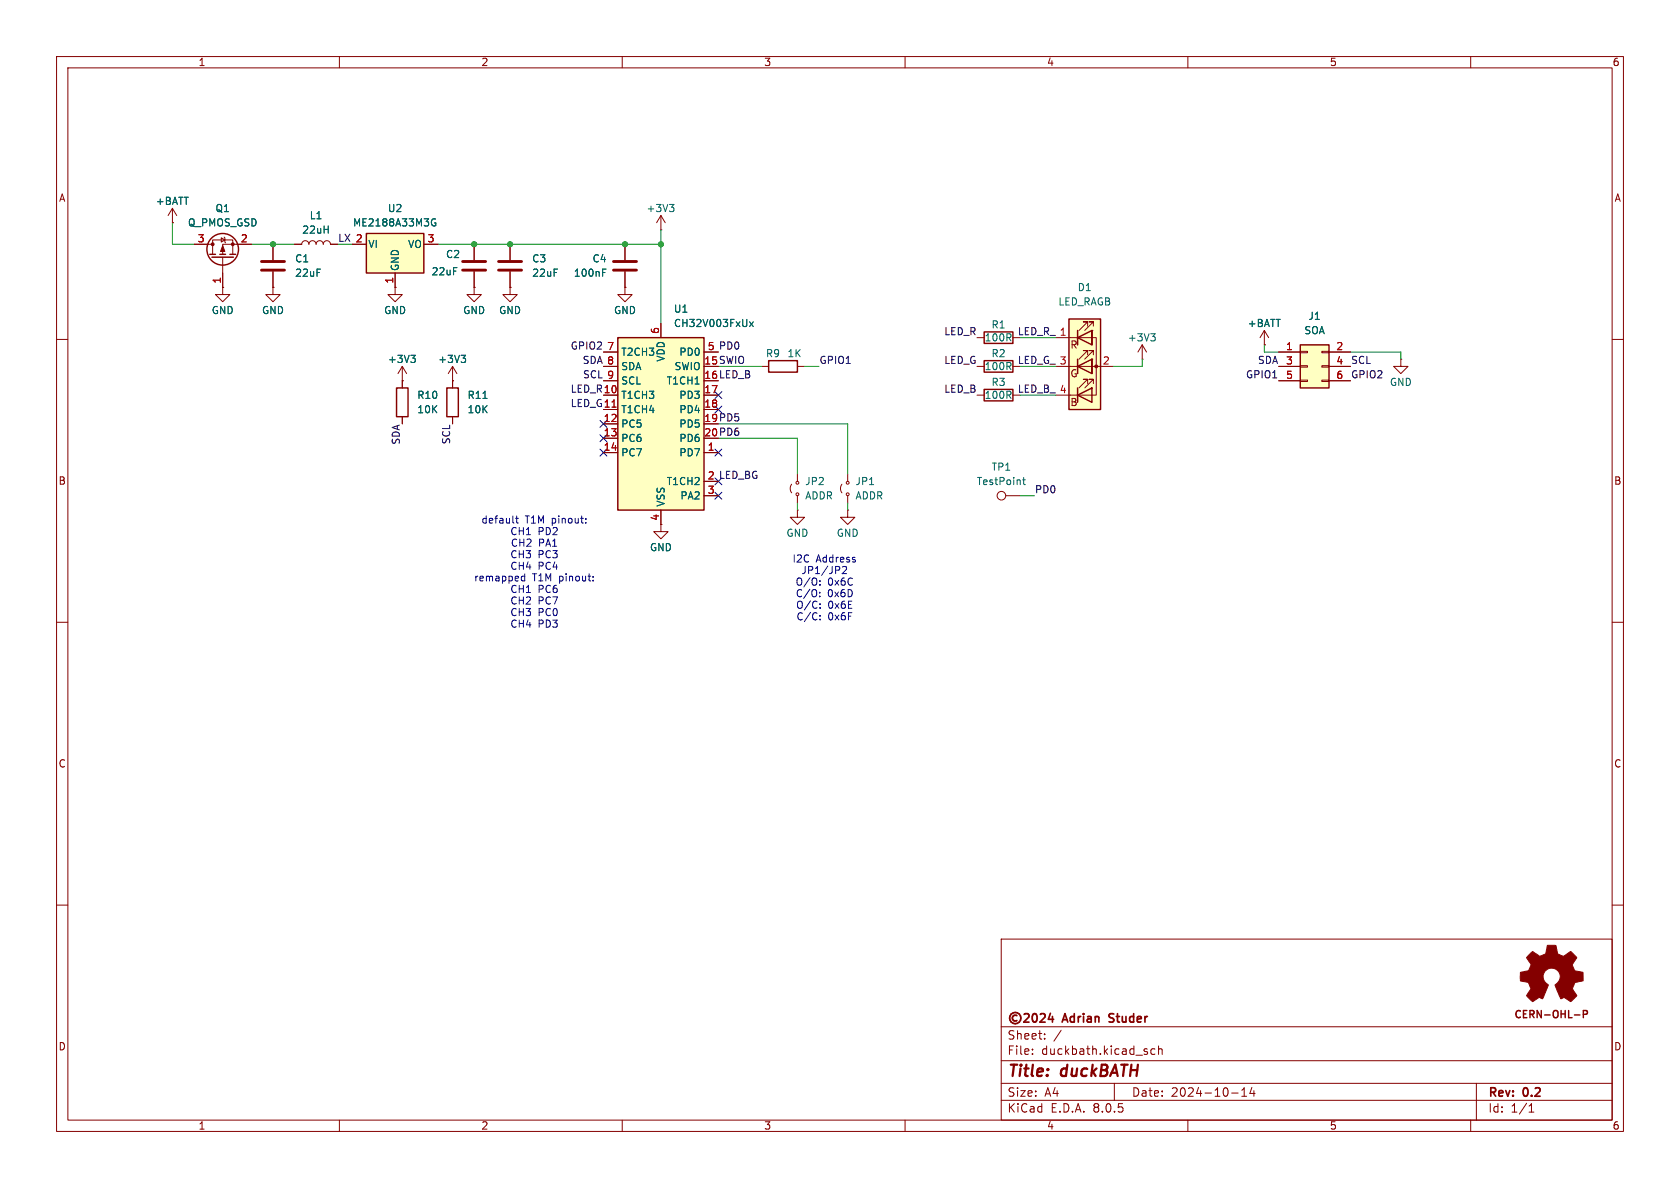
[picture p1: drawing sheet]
<svg xmlns="http://www.w3.org/2000/svg" width="297mm" height="210mm" viewBox="0 0 297 210" stroke-linecap="round" stroke-linejoin="round" font-family="sans-serif">
<g fill="none" stroke="#840000" stroke-width=".18">
<path d="M10 10h277v190h-277zM12 12h273v186h-273zM60 10v2M110 10v2M160 10v2M210 10v2M260 10v2M10 60h2M285 60h2M80 67.3v1.3M80 73.7v1.2M172.7 69.9h1.3"/>
<path d="M172.7 64.8h1.3M179.1 69.9h1.2M179.1 64.8h1.2M201.9 63.5h.1M201.9 61l-.7 1.2M201.9 61v2.5M201.9 61l.8 1.2M10 110h2M285 110h2M10 160h2M285 160h2M177 166h108v32h-108z"/>
<path d="M60 198v2M110 198v2M160 198v2M177 194.5h108M177 191.5h108M177 187.5h108M177 181.5h108M182.5 186.3v.1M182.5 185.5v.1M184.7 183.6v.1M184.7 182.8v.1M187.6 182.1l-1.3 2"/>
<path d="M197 191.5v3M204.2 185.5l-.5-.1-.2 .3v.4l.1 .2h.6M204.8 185.5l.2-.1 .4 .1 .1 .9M204.8 184.9v1.5M210 198v2M217.7 193.2h1.2M219.5 193.8h.9M219.5 192.7l.5-.4v1.5M221.3 192.2l-.3 1.1h.9M221.7 192.8v1M260 198v2M261 191.5v6.5"/>
<path d="M270.3 196.6h.9M270.3 195.5l.4-.4v1.5"/>
</g>
<g fill="none" stroke="#840000" stroke-width=".3">
<path d="M179.8 179.5a.52 .52 0 0 0-.8 .5 .52 .52 0 0 0 .8 .4M181.1 179.3l.5-.1 .2 .1 .1 .3-.9 1.1h.9M182.6 179.3l.2-.1a.81 .81 0 0 1 .6 .6 .81 .81 0 0 1-.3 .8l-.1 .1a.81 .81 0 0 1-.4-1.4zM183.9 179.3l.6-.1 .2 .1 .1 .3-1 1.1h1M185.7 179.1l-.4 1.1h1M186.1 179.7v1M196.1 179.3v.5M196.1 180.6l.2 .1"/>
<circle cx="179.5" cy="180" r="1"/>
</g>
<path d="M79 68.6h2v5.1h-2zM174 68.8h5.1v2.1h-5.1zM174 63.8h5.1v2h-5.1z" fill="none" stroke="#840000" stroke-width=".25"/>
<path d="M203.4 59h.8l-.4 .5M204 59.5l.2 .2v.3l-.2 .3M85.4 70.4h.7" fill="none" stroke="#006464" stroke-width=".18"/>
<path d="M109.2 59.7h15.3v30.5h-15.3z" fill="#ffffc2"/>
<g fill="none" stroke="#840000" stroke-width=".25">
<path d="M37.1 45h1M37.5 45.5h3.8M38.9 45h1M40.6 45h1.1M109.2 59.7h15.3v30.5h-15.3zM70.1 68.6h2v5.1h-2zM135.9 63.8h5.1v2h-5.1z"/>
<circle cx="39.4" cy="44.1" r="2.79"/>
</g>
<g fill="none" stroke="#840000" stroke-width=".18">
<path d="M34.3 43.2h3.3M37.6 45v-2.6h3.5v2.6M39.1 42l.7 .4-.7 .4zM39.4 45.5v5.3M39.6 41.9l.2 .1v.8l.1 .1M44.4 43.2h-5v1.8M110.5 50.8v1.3h1.3l-1.3 1.2-1.3-1.2h1.3M110.5 50.8h.1M110.5 43.2v2.8M110.5 48v2.8M116.8 57.2v2.5M71.1 67.3h.1"/>
<path d="M71.1 64.8v3.8M71.1 73.7v1.2M71.1 64.8l-.7 1.2M71.1 64.8l.8 1.2M80 67.3h.1M80 64.8l-.8 1.2M80 64.8v2.5M80 64.8l.8 1.2M106.7 69.9h2.5M106.7 72.4h2.5M106.7 74.9h2.5M106.7 77.5h2.5"/>
<path d="M106.7 62.2h2.5M106.7 64.8h2.5M106.7 67.3h2.5M124.5 69.9h2.5M124.5 72.4h2.5M124.5 62.2h2.5M134.6 64.8h1.3M141 64.8h1.2M106.7 80h2.5M116.8 90.2v2.5M124.5 80h2.5M124.5 87.6h2.5"/>
<path d="M140 85.6l-.3 .7 .3 .8M141 90.2v1.2h1.2l-1.2 1.3-1.3-1.3h1.3M141 90.2h.1M141 83.8v1.3M141 87.6v1.3M148.8 85.6l-.2 .7 .2 .8M149.9 83.8v1.3M149.9 87.6v1.3"/>
<circle cx="141" cy="85.3" r=".25"/>
<circle cx="141" cy="87.4" r=".25"/>
<circle cx="149.9" cy="85.3" r=".25"/>
<circle cx="149.9" cy="87.4" r=".25"/>
</g>
<path d="M108.2 72h.7" fill="none" stroke="#a90000" stroke-width=".18"/>
<path d="M106.5 48.2h.5M106.5 47.6h.6M132.5 56.9l.7 .8M133.2 56.9l-.7 .8M72.6 62.8h.8l-.4 .5M73.2 63.3l.2 .2v.3l-.2 .3M81.5 62.8h.8l-.4 .5M82.1 63.3l.2 .2v.3l-.2 .3" fill="none" stroke="#006464" stroke-width=".18"/>
<g fill="#840000" stroke="#840000" stroke-width=".18">
<path d="M39.4 43.4l.4 1.1h-.8z"/>
<circle cx="41.1" cy="43.2" r=".25"/>
<circle cx="37.6" cy="43.2" r=".25"/>
</g>
<path d="M108.5 47.8h4M108.5 46.2h4" fill="none" stroke="#840000" stroke-width=".51"/>
<path d="M189 56.4h5.6v16h-5.6z" fill="#ffffc2"/>
<g fill="none" stroke="#840000" stroke-width=".18">
<path d="M116.8 38.1l-.7 1.3M116.8 38.1v2.5M116.8 38.1l.8 1.3M39.4 50.8v1.3h1.2l-1.2 1.2-1.3-1.2h1.3M39.4 50.8h.1M48.3 50.8v1.3h1.2l-1.2 1.2-1.3-1.2h1.3M48.3 50.8h.1M48.3 43.2v2.8M48.3 48v2.8M52.1 43.2h1.2a.64 .64 0 0 1 .7-.7 .64 .64 0 0 1 .6 .7 .64 .64 0 0 1 .6-.7 .64 .64 0 0 1 .7 .7 .64 .64 0 0 1 .6-.7 .64 .64 0 0 1 .6 .7 .64 .64 0 0 1 .7-.7 .64 .64 0 0 1 .6 .7h1.3M90.2 50.8v1.3h1.2l-1.2 1.2-1.3-1.2h1.3M90.2 50.8h.1"/>
<path d="M90.2 43.2v2.8M90.2 48v2.8M116.8 40.6h.1M172.7 59.7h1.3M179.1 59.7h1.2M186.7 59.7h7.1v10.2h-7.1M190.5 58.4v2.6M192.3 57.7v-.8h-.8h.8l-1.5 1.5M193 58.4v2.6zM193 58.4h.1M193.3 57.7v-.8h-.8h.8l-1.5 1.5M186.7 64.8h10.1"/>
<path d="M190.5 63.5v2.5M192.3 67.8v-.7h-.8h.8l-1.5 1.5M192.3 62.7v-.7h-.8h.8l-1.5 1.5M193 63.5v2.5zM193 63.5h.1M193.3 67.8v-.7h-.8h.8l-1.5 1.5M193.3 62.7v-.7h-.8h.8l-1.5 1.5M247.6 63.5v1.3h1.3l-1.3 1.2-1.2-1.2h1.2M247.6 63.5h.1M116.8 92.7v1.3h1.3l-1.3 1.3-1.2-1.3h1.2M149.9 90.2v1.2h1.2l-1.2 1.3-1.3-1.3h1.3M149.9 90.2h.1"/>
<path d="M177.8 87.6h2.5"/>
<circle cx="177" cy="87.6" r=".76"/>
</g>
<path d="M174 58.7h5.1v2h-5.1zM189 56.4h5.6v16h-5.6zM190.5 59.7l2.5-1.3v2.6zM190.5 58.4v2.6M190.5 69.9l2.5-1.3v2.5zM190.5 64.8l2.5-1.3v2.5zM190.5 63.5v2.5M190.5 68.6v2.5" fill="none" stroke="#840000" stroke-width=".25"/>
<g fill="#840000" stroke="#840000" stroke-width=".18">
<path d="M270.4 168.7l.6-.5 .8 .6a.62 .62 0 0 0 1 0l.2-.1a1.62 1.62 0 0 0 .5-1.4l.1-.2h1.5l.1 .8a.74 .74 0 0 0 .7 1l.5 .2 1.3-.9 1 1-.4 .7a.75 .75 0 0 0-.1 1.2l.2 .5 1.5 .3v1.5l-1.4 .3-.1 .1a1.23 1.23 0 0 0-.3 1.2l.7 1-.1 .1-1 1-.8-.6a.54 .54 0 0 0-.9 .1l-1.1-2.4a2.33 2.33 0 0 0 .9-1.9 1.54 1.54 0 0 0-2.5-.7 1.54 1.54 0 0 0 .4 2.5l-1 2.5a.69 .69 0 0 0-1.1 .1l-.7 .4-1-1.1 .8-1.2-.3-.5a.71 .71 0 0 0-.9-.8l-.7-.1v-1.5l.4-.1a1.11 1.11 0 0 0 1.3-.7 .72 .72 0 0 0-.2-1.2l-.4-.6z"/>
<circle cx="193.8" cy="64.8" r=".25"/>
</g>
<path d="M118.4 36.1h.7l-.4 .5M118.9 36.6l.2 .3v.3l-.2 .2M180.8 84.8h.5M181 84.4v1.1l.3 .2" fill="none" stroke="#006464" stroke-width=".18"/>
<path d="M46.2 47.8h4.1M46.2 46.2h4.1M88.1 47.8h4.1M88.1 46.2h4.1" fill="none" stroke="#840000" stroke-width=".51"/>
<path d="M64.8 41.3h10.1v7h-10.1z" fill="#ffffc2"/>
<path d="M64.8 41.3h10.1v7h-10.1z" fill="none" stroke="#840000" stroke-width=".25"/>
<path d="M62.2 43.2h2.6M69.8 50.8v1.3h1.3l-1.3 1.2-1.2-1.2h1.2M69.8 50.8h.1M69.8 48.3v2.5M74.9 43.2h2.6M83.8 50.8v1.3h1.3l-1.3 1.2-1.3-1.2h1.3M83.8 50.8h.1M83.8 43.2v2.8M83.8 48v2.8" fill="none" stroke="#840000" stroke-width=".18"/>
<path d="M76.8 39.4h.2v.5h-.5l-.2-.3M77 38.7h-.5l-.2 .3" fill="none" stroke="#006464" stroke-width=".18"/>
<path d="M81.8 47.8h4.1M81.8 46.2h4.1" fill="none" stroke="#840000" stroke-width=".51"/>
<path d="M229.9 61h5v7.6h-5z" fill="#ffffc2"/>
<g fill="none" stroke="#840000" stroke-width=".18">
<path d="M30.5 39.4h.1M30.5 36.8l-.8 1.3M30.5 36.8v2.6M30.5 36.8l.7 1.3M34.3 43.2h2.5M39.4 50.8h.1M39.4 48.3v2.5M41.9 43.2h2.5M48.3 50.8h.1M48.3 43.2v2.8M48.3 48v2.8M52.1 43.2h1.2"/>
<path d="M58.4 43.2h1.3M62.2 43.2h2.6M69.8 50.8h.1M69.8 48.3v2.5M74.9 43.2h2.6M83.8 50.8h.1M83.8 43.2v2.8M83.8 48v2.8M90.2 50.8h.1M90.2 43.2v2.8M90.2 48v2.8M110.5 50.8h.1"/>
<path d="M110.5 43.2v2.8M110.5 48v2.8M116.8 57.2v2.5M223.5 58.4l-.7 1.3M223.5 58.4v2.6M223.5 58.4l.8 1.3M71.1 67.3h.1M71.1 67.3v1.3M71.1 73.7v1.2M80 67.3h.1M80 67.3v1.3M80 73.7v1.2"/>
<path d="M106.7 62.2h2.5M106.7 64.8h2.5M106.7 67.3h2.5M106.7 69.9h2.5M106.7 72.4h2.5M106.7 74.9h2.5M106.7 77.5h2.5M124.5 62.2h2.5M124.5 69.9h2.5M124.5 72.4h2.5M223.5 61h.1M226.1 62.2h3.8"/>
<path d="M226.1 64.8h3.8M226.1 67.3h3.8M229.9 67.2h1.2v.2h-1.2zM229.9 64.6h1.2v.3h-1.2zM229.9 62.1h1.2v.3h-1.2zM233.7 67.2h1.2v.2h-1.2zM233.7 64.6h1.2v.3h-1.2zM233.7 62.1h1.2v.3h-1.2zM234.9 62.2h3.9M234.9 64.8h3.9M234.9 67.3h3.9M106.7 80h2.5"/>
<path d="M116.8 90.2v2.5M124.5 80h2.5M124.5 87.6h2.5"/>
</g>
<path d="M229.9 61h5v7.6h-5zM278.3 179.4h1M279.9 179.3l.6-.1 .1-.1v-.3l-.7-.2v1.3" fill="none" stroke="#840000" stroke-width=".25"/>
<g fill="none" stroke="#0000c2" stroke-width=".18">
<path d="M91.2 91.6h.4M91.3 91.2v1.1l.3 .2M103.6 92.4v.1M103.6 91.7v.1M92.2 102.5l.2 .2 .4-.1M92.8 101.4v1.3M92.8 101.9h-.4l-.2 .2M104.9 102.6v.1M104.9 101.9v.1M144.9 105.4v.1M144.9 104.7v.1M144.9 103.3v.1"/>
<path d="M144.9 102.7v.1M145 108.8v.1M145 109.5v.1M145 106.8v.1M145 107.4v.1M149.6 100.3v.4l-.7 .7h.8"/>
</g>
<g fill="none" stroke="#009600" stroke-width=".18">
<path d="M30.5 39.4v3.8h3.8M44.4 43.2h7.7M77.5 43.2h39.3M116.8 40.6v16.6M180.3 59.7h6.4M127 77.5h14v6.3M127 64.8h7.6M127 74.9h22.9v8.9M142.2 64.8h2.6M180.3 64.8h6.4M180.3 69.9h6.4M201.9 63.5v1.3h-5.1"/>
<path d="M223.5 61v1.2h2.6M238.8 62.2h8.8v1.3M141 88.9v1.3M149.9 88.9v1.3M180.3 87.6h2.6"/>
</g>
<g fill="none" stroke="#000084" stroke-width=".18">
<path d="M106.1 74.3l1.2 1.2M106.1 76.9l1.2 1.2M106.1 79.4l1.2 1.2M107.3 74.3l-1.2 1.2M107.3 76.9l-1.2 1.2M107.3 79.4l-1.2 1.2M126.4 71.8l1.2 1.2M126.4 69.2l1.2 1.3M126.4 79.4l1.2 1.2M127.6 71.8l-1.2 1.2M127.6 69.2l-1.2 1.3M127.6 79.4l-1.2 1.2"/>
<path d="M126.4 87l1.2 1.2M126.4 84.5l1.2 1.2M127.6 87l-1.2 1.2M127.6 84.5l-1.2 1.2"/>
</g>
<path d="M76.8 39.4h.2v.5h-.5l-.2-.3M77 38.7h-.5l-.2 .3M106.5 48.2h.5M106.5 47.6h.6M132.5 56.9l.7 .8M133.2 56.9l-.7 .8M72.6 62.8h.8l-.4 .5M73.2 63.3l.2 .2v.3l-.2 .3M81.5 62.8h.8l-.4 .5M82.1 63.3l.2 .2v.3l-.2 .3M85.4 70.4h.7" fill="none" stroke="#006464" stroke-width=".18"/>
<path d="M108.2 72h.7" fill="none" stroke="#a90000" stroke-width=".18"/>
<g fill="#009600" stroke="#009600" stroke-width=".18">
<circle cx="83.8" cy="43.2" r=".46"/>
<circle cx="90.2" cy="43.2" r=".46"/>
<circle cx="110.5" cy="43.2" r=".46"/>
<circle cx="48.3" cy="43.2" r=".46"/>
<circle cx="116.8" cy="43.2" r=".46"/>
</g>
<g font-size="2.8" fill="#840000">
<text x="178" y="190.9">Title:</text>
<text x="187.7" y="190.9">duckBATH</text>
</g>
<g font-size="2.1" fill="#840000">
<text x="178" y="184">Sheet:</text>
<text x="188" y="181.2">Adrian</text>
<text x="196.8" y="181.2">Studer</text>
<text x="178" y="186.7">File:</text>
<text x="184.1" y="186.7">duckbath.kicad_sch</text>
<text x="178" y="196.9">KiCad</text>
<text x="178" y="194.1">Size:</text>
<text x="184.7" y="194.1">A4</text>
<text x="185.7" y="196.9">E.D.A.</text>
<text x="193.3" y="196.9">8.0.5</text>
<text x="200" y="194.1">Date:</text>
<text x="207" y="194.1">2024-10-14</text>
<text x="263" y="194.3">Rev:</text>
<text x="263" y="196.9">Id:</text>
<text x="267.1" y="196.9">1/1</text>
<text x="269.4" y="194.3">0.2</text>
</g>
<g font-size="1.8" fill="#840000">
<text x="35" y="11.9">1</text>
<text x="85" y="11.9">2</text>
<text x="135" y="11.9">3</text>
<text x="185" y="11.9">4</text>
<text x="235" y="11.9">5</text>
<text x="285" y="11.9">6</text>
<text x="10.3" y="35.9">A</text>
<text x="285.3" y="35.9">A</text>
<text x="124.4" y="64.5">15 SWIO</text>
<text x="189.1" y="61.8">R</text>
<text x="124.4" y="67.1">16 LED_B</text>
<text x="189.1" y="72">B</text>
<text x="189.1" y="66.9">G</text>
<text x="124.4" y="74.7">19 PD5</text>
<text x="124.4" y="77.2">20 PD6</text>
<text x="10.3" y="85.9">B</text>
<text x="125" y="84.8">2 LED_BG</text>
<text x="285.3" y="85.9">B</text>
<text x="10.3" y="135.9">C</text>
<text x="285.3" y="135.9">C</text>
<text x="10.3" y="185.9">D</text>
<text x="267.5" y="180.3">CERN-OHL-P</text>
<text x="285.3" y="185.9">D</text>
<text x="35" y="199.9">1</text>
<text x="85" y="199.9">2</text>
<text x="135" y="199.9">3</text>
<text x="185" y="199.9">4</text>
<text x="235" y="199.9">5</text>
<text x="285" y="199.9">6</text>
</g>
<g font-size="1.8" fill="#006464">
<text x="27.4" y="36.4">+BATT</text>
<text x="33.1" y="40.2">Q_PMOS_GSD</text>
<text x="38" y="37.7">Q1</text>
<text x="53.3" y="41.5">22uH</text>
<text x="54.7" y="39">L1</text>
<text x="62.3" y="40.2">ME2188A33M3G</text>
<text x="68.5" y="37.7">U2</text>
<text x="114.2" y="37.7">+3V3</text>
<text x="52.1" y="46.6">C1</text>
<text x="65" y="44">VI</text>
<text x="72.1" y="44">VO</text>
<text x="78.7" y="45.8">C2</text>
<text x="94" y="46.6">C3</text>
<text x="104.7" y="46.6">C4</text>
<text x="52.1" y="49.1">22uF</text>
<text x="70.7" y="48" transform="rotate(-90 70.7 48)">GND</text>
<text x="76.2" y="48.9">22uF</text>
<text x="94" y="49.1">22uF</text>
<text x="101.4" y="49.1">100nF</text>
<text x="190.4" y="51.7">D1</text>
<text x="37.3" y="55.7">GND</text>
<text x="46.2" y="55.7">GND</text>
<text x="67.8" y="55.7">GND</text>
<text x="81.8" y="55.7">GND</text>
<text x="88.1" y="55.7">GND</text>
<text x="108.5" y="55.7">GND</text>
<text x="119" y="55.5">U1</text>
<text x="119" y="58">CH32V003FxUx</text>
<text x="175.2" y="58.3">R1</text>
<text x="187" y="54.2">LED_RAGB</text>
<text x="220.5" y="58">+BATT</text>
<text x="230.5" y="59.3">SOA</text>
<text x="231.2" y="56.7">J1</text>
<text x="68.5" y="64.4">+3V3</text>
<text x="77.4" y="64.4">+3V3</text>
<text x="109.7" y="63.1">T2CH3</text>
<text x="109.7" y="65.6">SDA</text>
<text x="117.7" y="64" transform="rotate(-90 117.7 64)">VDD</text>
<text x="119.2" y="65.6">SWIO</text>
<text x="120" y="63.1">PD0</text>
<text x="135.3" y="63.3">R9</text>
<text x="139.1" y="63.3">1K</text>
<text x="174" y="65.6">100R</text>
<text x="174" y="60.6">100R</text>
<text x="175.2" y="63.3">R2</text>
<text x="199.3" y="60.6">+3V3</text>
<text x="73.7" y="70.7">R10</text>
<text x="82.6" y="70.7">R11</text>
<text x="109.7" y="70.7">T1CH3</text>
<text x="109.7" y="68.2">SCL</text>
<text x="117.8" y="68.2">T1CH1</text>
<text x="120" y="70.7">PD3</text>
<text x="174" y="70.7">100R</text>
<text x="175.2" y="68.4">R3</text>
<text x="245.6" y="68.4">GND</text>
<text x="73.7" y="73.3">10K</text>
<text x="82.6" y="73.3">10K</text>
<text x="109.7" y="73.3">T1CH4</text>
<text x="109.7" y="75.8">PC5</text>
<text x="120" y="73.3">PD4</text>
<text x="120" y="75.8">PD5</text>
<text x="109.7" y="78.3">PC6</text>
<text x="109.7" y="80.9">PC7</text>
<text x="120" y="80.9">PD7</text>
<text x="120" y="78.3">PD6</text>
<text x="175.2" y="83.4">TP1</text>
<text x="117.7" y="89.7" transform="rotate(-90 117.7 89.7)">VSS</text>
<text x="117.8" y="86">T1CH2</text>
<text x="120.2" y="88.5">PA2</text>
<text x="142.2" y="86">JP2</text>
<text x="142.2" y="88.5">ADDR</text>
<text x="151.1" y="86">JP1</text>
<text x="151.1" y="88.5">ADDR</text>
<text x="172.6" y="86">TestPoint</text>
<text x="138.9" y="95.1">GND</text>
<text x="147.8" y="95.1">GND</text>
<text x="114.8" y="97.6">GND</text>
</g>
<g font-size="1.8" fill="#a90000">
<text x="34.9" y="42.9">3</text>
<text x="42.5" y="42.9">2</text>
<text x="62.8" y="42.9">2</text>
<text x="75.5" y="42.9">3</text>
<text x="39.1" y="50.2" transform="rotate(-90 39.1 50.2)">1</text>
<text x="69.6" y="50.2" transform="rotate(-90 69.6 50.2)">1</text>
<text x="116.6" y="59.1" transform="rotate(-90 116.6 59.1)">6</text>
<text x="107.2" y="62">7</text>
<text x="107.2" y="64.5">8</text>
<text x="124.4" y="64.5">15</text>
<text x="125" y="62">5</text>
<text x="194.9" y="64.5">2</text>
<text x="227.3" y="62">1</text>
<text x="227.3" y="64.5">3</text>
<text x="236.1" y="62">2</text>
<text x="236.1" y="64.5">4</text>
<text x="106.6" y="69.6">10</text>
<text x="107.2" y="67.1">9</text>
<text x="124.4" y="69.6">17</text>
<text x="124.4" y="67.1">16</text>
<text x="227.3" y="67.1">5</text>
<text x="236.1" y="67.1">6</text>
<text x="106.6" y="74.7">12</text>
<text x="106.6" y="77.2">13</text>
<text x="106.6" y="72.1">11</text>
<text x="124.4" y="72.1">18</text>
<text x="124.4" y="74.7">19</text>
<text x="124.4" y="77.2">20</text>
<text x="106.6" y="79.8">14</text>
<text x="125" y="79.8">1</text>
<text x="125" y="87.4">3</text>
<text x="125" y="84.8">2</text>
<text x="116.6" y="92.1" transform="rotate(-90 116.6 92.1)">4</text>
</g>
<text font-size="1.8" fill="#009600" x="59.7" y="42.8">LX 2</text>
<g font-size="1.8" fill="#0f0f0f">
<text x="166.8" y="59.3">LED_R</text>
<text x="179.8" y="59.3">LED_R_ 1</text>
<text x="100.8" y="61.9">GPIO2</text>
<text x="102.9" y="64.4">SDA 8</text>
<text x="125" y="62">5 PD0</text>
<text x="144.8" y="64.4">GPIO1</text>
<text x="166.8" y="64.4">LED_G</text>
<text x="179.8" y="64.4">LED_G_ 3</text>
<text x="222.3" y="64.4">SDA</text>
<text x="238.8" y="64.4">SCL</text>
<text x="100.8" y="69.5">LED_R10</text>
<text x="103" y="67">SCL 9</text>
<text x="166.8" y="69.5">LED_B</text>
<text x="179.8" y="69.5">LED_B_ 4</text>
<text x="220.2" y="67">GPIO1</text>
<text x="238.8" y="67">GPIO2</text>
<text x="100.8" y="72">LED_G11</text>
<text x="70.8" y="78.7" transform="rotate(-90 70.8 78.7)">SDA</text>
<text x="79.7" y="78.6" transform="rotate(-90 79.7 78.6)">SCL</text>
<text x="182.9" y="87.3">PD0</text>
</g>
<g font-size="1.8" fill="#0000c2">
<text x="85" y="92.8">default</text>
<text x="90.1" y="94.8">CH1</text>
<text x="92.8" y="92.8">T1M</text>
<text x="95.1" y="94.8">PD2</text>
<text x="97.6" y="92.8">pinout:</text>
<text x="90.1" y="98.9">CH3</text>
<text x="90.1" y="100.9">CH4</text>
<text x="90.2" y="96.8">CH2</text>
<text x="95.1" y="98.9">PC3</text>
<text x="95.1" y="100.9">PC4</text>
<text x="95.2" y="96.8">PA1</text>
<text x="140" y="99.6">I2C</text>
<text x="141.6" y="101.7">JP1/JP2</text>
<text x="144.3" y="99.6">Address</text>
<text x="83.7" y="103">remapped</text>
<text x="90.1" y="105">CH1</text>
<text x="90.1" y="107.1">CH2</text>
<text x="94.1" y="103">T1M</text>
<text x="95.1" y="105">PC6</text>
<text x="95.1" y="107.1">PC7</text>
<text x="98.9" y="103">pinout:</text>
<text x="140.6" y="103.7">O/O:</text>
<text x="140.6" y="105.8">C/O:</text>
<text x="140.6" y="107.8">O/C:</text>
<text x="146.3" y="105.8">0x6D</text>
<text x="146.3" y="103.7">0x6C</text>
<text x="146.4" y="107.8">0x6E</text>
<text x="90.1" y="109.1">CH3</text>
<text x="90.1" y="111.2">CH4</text>
<text x="95.1" y="109.1">PC0</text>
<text x="95.1" y="111.2">PD3</text>
<text x="140.7" y="109.9">C/C:</text>
<text x="146.4" y="109.9">0x6F</text>
</g>
</svg>
